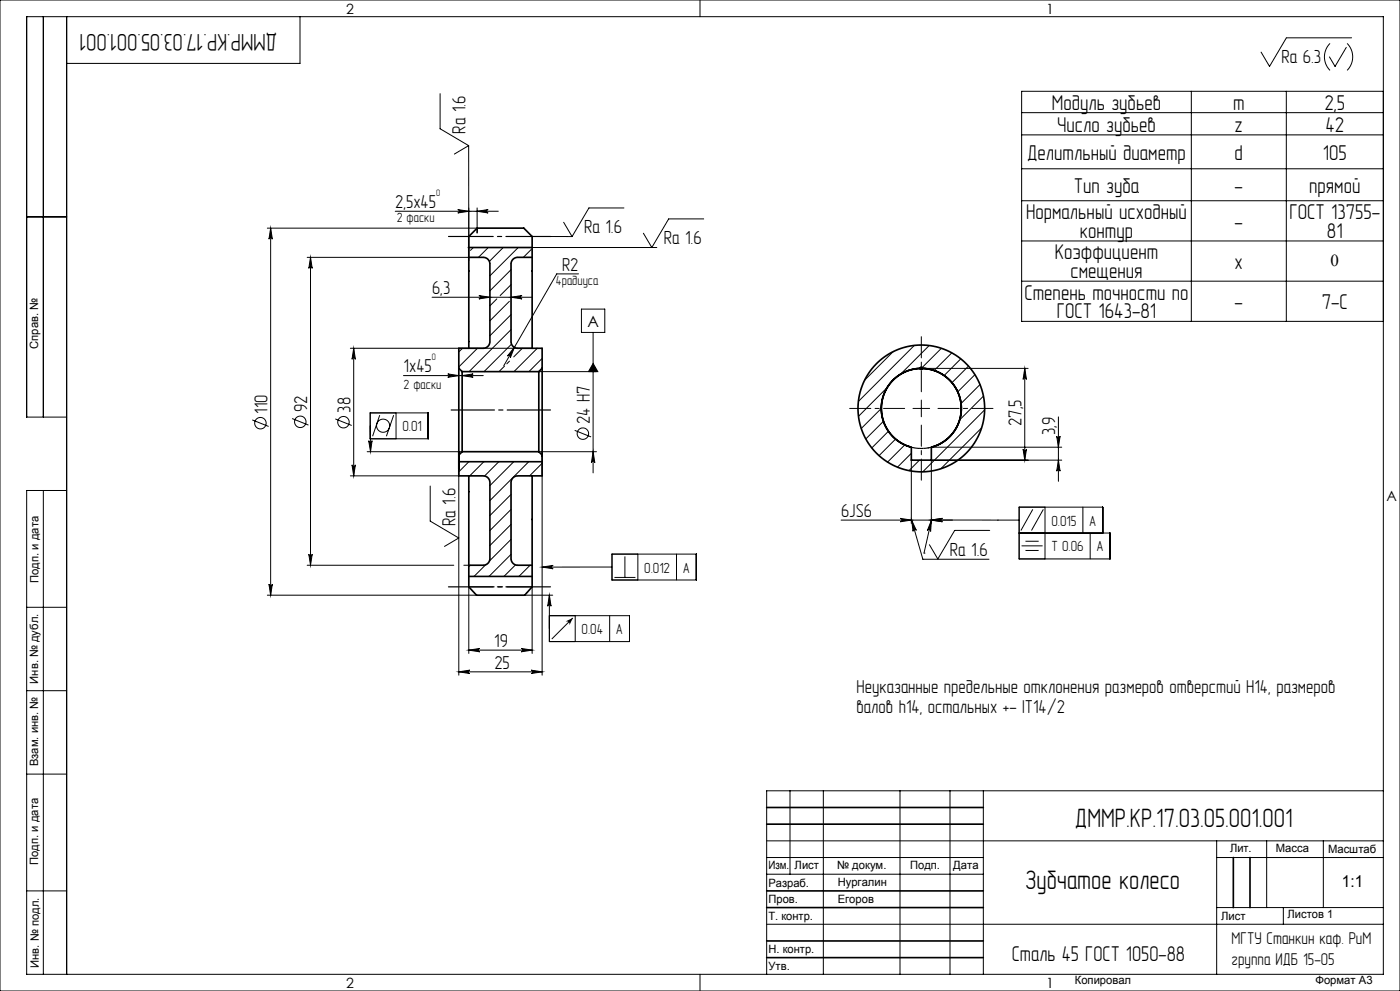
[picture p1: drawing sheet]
<svg xmlns="http://www.w3.org/2000/svg" width="420mm" height="297mm" viewBox="0 0 420 297" stroke-linecap="round" stroke-linejoin="round" font-family="sans-serif">
<g fill="none" stroke="#000" stroke-width=".3">
<path d="M0 0h420v297h-420zM13 5v120M20 5v287M90 5v14h-70M210 0v5M399 13a5.7 5.7 0 0 0 0 8.1M403.9 14.2l-3.4 5.7-1.7-2.8M404.1 13a5.7 5.7 0 0 1 0 8.1M405.5 11.3h-19.6l-5 8.6-2.6-4.3M132 28.1v10.5l8.6 5M306.5 33.8h108.5M357.4 27.4v68.9"/>
<path d="M385.9 27.4v68.9M415 27.4h-108.5v68.9h108.5M140.6 43.6v34.5M140.6 43.6l-4.3 2.6M306.5 40.4h108.5M306.5 50.6h108.5M8 65h12M81.2 68.4v110M81.2 68.4l.5 3.3a.51 .51 0 0 0-.5-.5 .51 .51 0 0 0-.5 .5zM92.2 77.1h48.4M93.2 77.1l.5 3.3a.51 .51 0 0 0-.5-.5 .51 .51 0 0 0-.6 .5zM93.2 77.1v92.3"/>
<path d="M118.6 63.3h30.9M137.3 62.8l3.3 .5-3.3 .5a.51 .51 0 0 0 .5-.5 .51 .51 0 0 0-.5-.5zM140.6 62.3v8.6M142 74.2l-.9 .8M143.1 63.3l3.3-.5a.51 .51 0 0 0-.4 .5 .51 .51 0 0 0 .4 .5zM143.1 62.3v6.1h-62.9M146.5 74.2l-3 2.9M151 74.2l-4.2 4.1M155.5 74.2l-8.5 8.5M158.3 74.2h38.7M159.5 74.7l-2.5 2.4M163 70.9h8.6"/>
<path d="M169.1 66.6l2.5 4.3M187.2 62.3h-10.5l-5.1 8.6M211.1 65.6h-10.5l-5.1 8.6-2.5-4.3M306.5 60.2h108.5M306.5 72.2h108.5M129.6 89.1h30.1M143.7 88.6l3.3 .5-3.3 .5a.51 .51 0 0 0 .4-.5 .51 .51 0 0 0-.4-.5zM149 89.6l-2 2.1M152.8 90.3l-5.8 5.8M153.3 80.8l-6.3 6.4M153.3 85.3l-3.3 3.3M153.3 94.3l-6.3 6.3"/>
<path d="M153.3 98.8l-12.6 12.6M153.3 89.1l3.3-.5a.51 .51 0 0 0-.5 .5 .51 .51 0 0 0 .5 .5zM173.6 82.1h-6.6l-15.9 27.5M174.4 92.6h7v7h-7zM177.9 99.6v42.1M306.5 84.3h108.5M105.1 104.4h54.5M106.1 104.4v38.2M106.1 104.4l.5 3.3a.51 .51 0 0 0-.5-.5 .51 .51 0 0 0-.5 .5zM121 112.6h24M134.3 112.1l3.3 .5-3.3 .5a.51 .51 0 0 0 .5-.5 .51 .51 0 0 0-.5-.5zM138.6 112.6l3.3-.5a.51 .51 0 0 0-.4 .5 .51 .51 0 0 0 .4 .5z"/>
<path d="M138.7 104.4l-1.1 1.1M143.2 104.4l-5.6 5.6M151.3 109.7l-1.6 1.7M152.8 108.2l-.8 .8M153.4 103.2l-8.2 8.2M154.3 104.1l-1.2 3.1a.51 .51 0 0 0-.2-.6 .51 .51 0 0 0-.7 .1zM156.7 104.4l-2.6 2.6M161.2 104.4l-7 7M161.6 111.4h17.3M162.6 107.4l-3.9 4M177.9 108.9l1.4 2.5h-2.8zM266.1 116.2l-8.6 8.6"/>
<path d="M267.9 105.4l-8.5 8.5M274.3 103.5l-16.8 16.8M276.4 119.9v5M277.6 110.4h30.8M278.8 103.6l-8.6 8.6M282.4 104.4l-6 6M285.5 105.8l-5.2 5.2M288.2 107.5l-5 5M290.5 109.7l-4.9 5M292.5 112.3l-5.2 5.1M294 115.3l-5.7 5.6M295 118.7l-7.1 7.1"/>
<path d="M307.4 110.4v27.5M307.4 110.4l.5 3.3a.51 .51 0 0 0-.5-.5 .51 .51 0 0 0-.5 .5zM20 125h-12v-120h407v287h-407v-145h12M75.7 125.8l4.9 2M87.6 125.4l4.9 2M100.6 125.5l4.9 2M105.6 139.3a.51 .51 0 0 0 .5 .5 .51 .51 0 0 0 .5-.5l-.5 3.3zM110.2 135.4h28.4M110.6 132.1a.51 .51 0 0 0 .5 .5 .51 .51 0 0 0 .5-.5l-.4 3.3zM111.1 123.7h17.4v7.8h-17.4zM111.1 127.6l.1 7.8M113.9 124.4l-2.1 6.3"/>
<path d="M118.1 124.4l-2.2 6.3M118.8 123.7v7.8M140.7 138.4l-3.1 3M145.2 138.4l-4.3 4.2M149.6 138.4l-4.2 4.3M154.1 138.4l-7.1 7.1M158.6 138.4l-11.6 11.6M161.6 135.4h17.3M162.6 135.4v66.9M162.6 138.9l-3.7 3.7M172.4 129l4.9 1.9M177.9 135.4l.5 3.3a.51 .51 0 0 0-.5-.5 .51 .51 0 0 0-.5 .5z"/>
<path d="M264.4 122.4l-6 6M265 126.3l-5.3 5.3M266.5 129.2l-5 5M268.7 131.6l-5 5M271.4 133.3l-5.1 5.2M273.4 137.9v19M273.4 135.9l-4.2 4.1M273.9 122.4h5M275.8 137.9l-3.1 3.1M279.4 134h39.1M279.8 133.9l-.4 .4M294.5 128.2l-12.3 12.3"/>
<path d="M295.4 122.8l-18.6 18.6M306.9 134.6a.51 .51 0 0 0 .5 .5 .51 .51 0 0 0 .5-.5l-.5 3.3zM317 130.7a.51 .51 0 0 0 .5 .5 .51 .51 0 0 0 .5-.5l-.5 3.3zM317.5 124.9v19.4M317.5 137.9l.5 3.3a.51 .51 0 0 0-.5-.5 .51 .51 0 0 0-.5 .5zM318.5 137.9h-39.1v19M13 147v145M105.1 142.6h32.5M129.1 145.7v10.5l8.5 5-4.3 2.6M137.6 140.6v61.7M153.3 148.2l-6.3 6.3M153.3 152.7l-6.3 6.3"/>
<path d="M153.3 157.2l-6.3 6.3M252.3 155.9h53.4M270.1 155.4l3.3 .5-3.3 .5a.51 .51 0 0 0 .5-.5 .51 .51 0 0 0-.5-.5zM273.5 155.9l3.4 11.7h19.8M273.5 155.9l1.4 3.1a.51 .51 0 0 0-.6-.4 .51 .51 0 0 0-.4 .6zM279.4 155.8l3.3-.5a.51 .51 0 0 0-.5 .5 .51 .51 0 0 0 .5 .6zM279.4 155.9l-2.2 9.9M279.4 155.9l-.2 3.4a.51 .51 0 0 0-.4-.6 .51 .51 0 0 0-.6 .3zM296.9 159h-10.5l-5.1 8.5-2.5-4.2M305.7 159.7h27.3v7.8h-27.3v-15.5h25.1v7.7M309.8 152.7l-3.5 6.3M313 152.7l-3.6 6.3"/>
<path d="M313.5 152v15.5M324.9 152v7.7M327.1 159.7v7.8M80.2 178.4h62.8M80.7 175.1a.51 .51 0 0 0 .5 .5 .51 .51 0 0 0 .5-.5l-.5 3.3zM92.2 169.4h43.9M92.6 166.1a.51 .51 0 0 0 .6 .5 .51 .51 0 0 0 .5-.5l-.5 3.3zM139.1 169.4h1.5M140.6 175.9v19.9M141.1 169.4l-.5 .4M145.7 169.3l-3.5 3.5M153.3 161.7l-6.5 6.4"/>
<path d="M153.3 166.1l-6.6 6.7M154.7 169.3l-3.5 3.5M157.4 178.4h8.4M159 169.4l-3.3 3.4M159.6 175.9v19.9M162.6 170l3.3-.6a.51 .51 0 0 0-.4 .6 .51 .51 0 0 0 .4 .5zM164.8 178.4l.5 3.3a.51 .51 0 0 0-.5-.5 .51 .51 0 0 0-.5 .5zM164.8 178.4v13.9h24v-7.8h-24M183.6 166.1h25.3v7.7h-25.3zM183.6 169.9l-21 .1M184.3 173.1h6.3M187.5 166.7v6.4"/>
<path d="M191.4 166.1v7.7M203 166.1v7.7M277.2 165.8h.1M306.5 163.6h6.3M307.6 162.2h4M307.6 165h4M8 182h12M140.6 194.8h19M140.6 194.8l3.3-.5a.51 .51 0 0 0-.4 .5 .51 .51 0 0 0 .4 .6zM156.3 194.3l3.3 .5-3.3 .6a.51 .51 0 0 0 .5-.6 .51 .51 0 0 0-.5-.5zM171.8 185.2l-6.3 6.3M172.6 184.5v7.8"/>
<path d="M182.9 184.5v7.8M8 207h12M137.6 201.3h25M137.6 201.3l3.3-.5a.51 .51 0 0 0-.4 .5 .51 .51 0 0 0 .4 .6zM159.3 200.8l3.3 .5-3.3 .6a.51 .51 0 0 0 .5-.6 .51 .51 0 0 0-.5-.5zM8 232h12M237 237v25M247 237v55M270 237v55M285 237v55M295 237v55M415 237h-185v55"/>
<path d="M230 257h65M365 252v40M365 257h50M380 252v20M397 252v20M415 252h-185M8 267h12M230 262h65M365 272h50M385 272v5M415 277h-185M210 292v5"/>
<circle cx="78.1" cy="126.8" r="1.72"/>
<circle cx="90.1" cy="126.4" r="1.72"/>
<circle cx="103" cy="126.5" r="1.72"/>
<circle cx="114.9" cy="127.6" r="1.97"/>
<circle cx="174.9" cy="130" r="1.72"/>
</g>
<g fill="#000">
<path d="M93.2 77.1l.5 3.3a.51 .51 0 0 0-.5-.5 .51 .51 0 0 0-.6 .5zM92.6 166.1a.51 .51 0 0 0 .6 .5 .51 .51 0 0 0 .5-.5l-.5 3.3z"/>
<path d="M138.6 112.6l3.3-.5a.51 .51 0 0 0-.4 .5 .51 .51 0 0 0 .4 .5zM134.3 112.1l3.3 .5-3.3 .5a.51 .51 0 0 0 .5-.5 .51 .51 0 0 0-.5-.5zM143.1 63.3l3.3-.5a.51 .51 0 0 0-.4 .5 .51 .51 0 0 0 .4 .5zM137.3 62.8l3.3 .5-3.3 .5a.51 .51 0 0 0 .5-.5 .51 .51 0 0 0-.5-.5z"/>
<path d="M307.4 110.4l.5 3.3a.51 .51 0 0 0-.5-.5 .51 .51 0 0 0-.5 .5zM306.9 134.6a.51 .51 0 0 0 .5 .5 .51 .51 0 0 0 .5-.5l-.5 3.3zM317 130.7a.51 .51 0 0 0 .5 .5 .51 .51 0 0 0 .5-.5l-.5 3.3zM317.5 137.9l.5 3.3a.51 .51 0 0 0-.5-.5 .51 .51 0 0 0-.5 .5z"/>
<path d="M110.6 132.1a.51 .51 0 0 0 .5 .5 .51 .51 0 0 0 .5-.5l-.4 3.3zM164.8 178.4l.5 3.3a.51 .51 0 0 0-.5-.5 .51 .51 0 0 0-.5 .5zM162.6 170l3.3-.6a.51 .51 0 0 0-.4 .6 .51 .51 0 0 0 .4 .5zM279.4 155.8l3.3-.5a.51 .51 0 0 0-.5 .5 .51 .51 0 0 0 .5 .6z"/>
<path d="M279.4 155.9l-.2 3.4a.51 .51 0 0 0-.4-.6 .51 .51 0 0 0-.6 .3zM273.5 155.9l1.4 3.1a.51 .51 0 0 0-.6-.4 .51 .51 0 0 0-.4 .6zM177.9 108.9l-1.4 2.5h2.8z"/>
<path d="M80.7 175.1a.51 .51 0 0 0 .5 .5 .51 .51 0 0 0 .5-.5l-.5 3.3zM81.2 68.4l.5 3.3a.51 .51 0 0 0-.5-.5 .51 .51 0 0 0-.5 .5zM177.9 135.4l.5 3.3a.51 .51 0 0 0-.5-.5 .51 .51 0 0 0-.5 .5zM105.6 139.3a.51 .51 0 0 0 .5 .5 .51 .51 0 0 0 .5-.5l-.5 3.3zM106.1 104.4l.5 3.3a.51 .51 0 0 0-.5-.5 .51 .51 0 0 0-.5 .5z"/>
<path d="M169.7 186.2l.6 .1 1.5-1.1zM170.3 186.3l.3 .1 1.2-1.2zM170.6 186.4l.2 .3 1-1.5zM171.8 185.2l-1 1.5 .1 .6z"/>
<path d="M137.6 201.3l3.3-.5a.51 .51 0 0 0-.4 .5 .51 .51 0 0 0 .4 .6zM159.3 200.8l3.3 .5-3.3 .6a.51 .51 0 0 0 .5-.6 .51 .51 0 0 0-.5-.5zM143.7 88.6l3.3 .5-3.3 .5a.51 .51 0 0 0 .4-.5 .51 .51 0 0 0-.4-.5zM153.3 89.1l3.3-.5a.51 .51 0 0 0-.5 .5 .51 .51 0 0 0 .5 .5zM270.1 155.4l3.3 .5-3.3 .5a.51 .51 0 0 0 .5-.5 .51 .51 0 0 0-.5-.5zM279.4 155.9l3.3-.5a.51 .51 0 0 0-.5 .5 .51 .51 0 0 0 .5 .5zM140.6 194.8l3.3-.5a.51 .51 0 0 0-.4 .5 .51 .51 0 0 0 .4 .6zM156.3 194.3l3.3 .5-3.3 .6a.51 .51 0 0 0 .5-.6 .51 .51 0 0 0-.5-.5zM154.3 104.1l-2.1 2.6a.51 .51 0 0 1 .7-.1 .51 .51 0 0 1 .2 .6z"/>
</g>
<path d="M279.4 134l-3 .4-3-.4" fill="none" stroke="#000" stroke-width=".35" stroke-dasharray="15.2 1.3 1.3 1.3" stroke-dashoffset="14.1" stroke-linecap="butt"/>
<path d="M274.5 134.2l1.4 .2M277 134.4l1.7-.2" fill="none" stroke="#000" stroke-width=".35" stroke-dasharray="15.2 1.3 1.3 1.3" stroke-linecap="butt"/>
<g fill="none" stroke="#000" stroke-width=".5">
<path d="M140.5 74.2h19.1M140.6 77.1l4.8 .1 1.1 .6 .4 .9 .1 23.7-.5 1.3-1.1 .6-7.8 .1v38.2l7.8 .1 1.1 .6 .5 1.3-.1 23.2-.4 .9-1.1 .7h-4.8M143.1 68.4v1.4M143.1 68.4h14l2.5 2.5v33.5M143.1 68.4l-2.5 2.5v33.5M159.6 77.1l-4.9 .1-1 .8-.4 1.1 .1 23.9 .6 .9 1.1 .5h7.5v38.2l-7.7 .1-1.2 .7-.4 1.2 .1 23.2 .4 .9 1.1 .7h4.7M137.6 110.4l1 1M138.6 111.4h23M138.6 111.4v24M161.6 111.4v24M162.6 110.4l-1 1M267.8 114a12 12 0 0 1 19 2.4 12 12 0 0 1-7.4 17.6v3.9h-6v-3.9a12 12 0 0 1-5.6-20z"/>
<path d="M276 110.1l.8 .7M276.4 109.9v1M276.8 110.1l-.8 .7M277.6 110.4h-1.7M137.6 138.4h25M138.6 135.4h23M138.6 135.4l-1 1M161.6 135.4l1 1M140.6 142.6v33.3l2.4 2.5h14.4l2.2-2.5v-33.3M140.6 172.8h19M230 242h65M230 247h65"/>
<path d="M370 257v15M375 257v15M230 267h65M230 272h65M230 282h65M230 287h65"/>
<circle cx="276.4" cy="122.4" r="19"/>
</g>
<path d="M276.4 117.4v-16.5M271.4 122.4h-16.5M276.4 127.4v16.5M281.4 122.4h16.5" fill="none" stroke="#000" stroke-width=".3" stroke-dasharray="15.2 1.3 1.3 1.3" stroke-dashoffset="8.9"/>
<path d="M134.6 70.9h30.6M134.5 175.9h30.7" fill="none" stroke="#000" stroke-width=".35" stroke-dasharray="15.2 1.3 1.3 1.3" stroke-dashoffset="1.8"/>
<path d="M140.6 175.9h19" fill="none" stroke="#000" stroke-width=".35" stroke-dasharray="15.2 1.3 1.3 1.3" stroke-dashoffset="7.6"/>
<path d="M165.2 122.9h-29.9" fill="none" stroke="#000" stroke-width=".35" stroke-dasharray="15.2 1.3 1.3 1.3" stroke-dashoffset="2.2"/>
<text font-size="7.1" x="307.5" y="266.4">Зубчатое колесо</text>
<text font-size="7" x="322.5" y="247.9">ДММР.КР.17.03.05.001.001</text>
<text font-size="6.3" x="83.2" y="10.1" transform="rotate(-180 83.2 10.1)">ДММР.КР.17.03.05.001.001</text>
<g font-size="5.6">
<text x="315.6" y="32.9">Модуль зубьев</text>
<text x="369.9" y="32.9">m</text>
<text x="397.3" y="32.9">2,5</text>
<text x="317.1" y="39.4">Число зубьев</text>
<text x="370.4" y="39.4">z</text>
<text x="397.6" y="39.4">42</text>
<text x="308.1" y="47.8">Делитльный диаметр</text>
<text x="370.4" y="47.8">d</text>
<text x="396.8" y="47.8">105</text>
<text x="322.1" y="57.7">Тип зуба</text>
<text x="370.4" y="57.7">-</text>
<text x="392.8" y="57.7">прямой</text>
<text x="307.8" y="65.7">Нормальный исходный</text>
<text x="386.8" y="65.7">ГОСТ 13755-</text>
<text x="324" y="71.3">контур</text>
<text x="370.4" y="68.5">-</text>
<text x="398.1" y="71.3">81</text>
<text x="316.4" y="77.7">Коэффициент</text>
<text x="321.1" y="83.4">смещения</text>
<text x="370.4" y="80.6">x</text>
<text x="307.3" y="89.8">Степень точности по</text>
<text x="317" y="95.4">ГОСТ 1643-81</text>
<text x="370.4" y="92.6">-</text>
<text x="396.5" y="92.6">7-С</text>
<text x="303.5" y="288">Сталь 45 ГОСТ 1050-88</text>
</g>
<g font-size="5">
<text x="384.5" y="18.9">Ra 6.3</text>
<text x="139.6" y="40" transform="rotate(-90 139.6 40)">Ra 1.6</text>
<text x="175.2" y="69.9">Ra 1.6</text>
<text x="199.1" y="73.2">Ra 1.6</text>
<text x="399.2" y="79.8">0</text>
<text x="136.6" y="157.6" transform="rotate(-90 136.6 157.6)">Ra 1.6</text>
<text x="284.9" y="166.5">Ra 1.6</text>
</g>
<g font-size="4.9">
<text x="118.6" y="62.3">2,5x45</text>
<text x="168.6" y="81.1">R2</text>
<text x="129.6" y="88.1">6,3</text>
<text x="121" y="111.6">1x45</text>
<text x="80.2" y="124" transform="rotate(-90 80.2 124)">110</text>
<text x="92.2" y="123.6" transform="rotate(-90 92.2 123.6)">92</text>
<text x="105.1" y="123.7" transform="rotate(-90 105.1 123.7)">38</text>
<text x="177" y="127.1" transform="rotate(-90 177 127.1)">24 H7</text>
<text x="306.4" y="127.6" transform="rotate(-90 306.4 127.6)">27,5</text>
<text x="316.5" y="130.4" transform="rotate(-90 316.5 130.4)">3,9</text>
<text x="252.3" y="154.9">6JS6</text>
<text x="148.3" y="193.9">19</text>
<text x="148.3" y="200.4">25</text>
<text x="257" y="207.7">Неуказанные предельные отклонения размеров отверстий H14, размеров</text>
<text x="257" y="213.7">валов h14, остальных +- IT14/2</text>
<text x="402.6" y="266">1:1</text>
</g>
<text font-size="4.7" x="176.2" y="97.9">A</text>
<g font-size="4.5">
<text x="369.5" y="282.9">МГТУ Станкин каф. РиМ</text>
<text x="369.5" y="289.4">группа ИДБ 15-05</text>
</g>
<g font-size="4.2">
<text x="103.8" y="4.2">2</text>
<text x="313.8" y="4.2">1</text>
<text x="415.9" y="150.2">A</text>
<text x="103.8" y="296.2">2</text>
<text x="313.8" y="296.2">1</text>
</g>
<g font-size="3.9">
<text x="120.7" y="129.3">0.01</text>
<text x="315.4" y="157.5">0.015</text>
<text x="326.8" y="157.5">A</text>
<text x="315.4" y="165.3">T 0.06</text>
<text x="329" y="165.3">A</text>
<text x="193.3" y="171.6">0.012</text>
<text x="204.8" y="171.6">A</text>
<text x="174.5" y="190">0.04</text>
<text x="184.8" y="190">A</text>
</g>
<g font-size="3.5">
<text x="119.1" y="66.6">2 фаски</text>
<text x="166.8" y="85.5">4радиуса</text>
<text x="121.1" y="116.5">2 фаски</text>
</g>
<g font-size="3.4">
<text x="11.5" y="104.5" transform="rotate(-90 11.5 104.5)">Справ. №</text>
<text x="11.6" y="174.7" transform="rotate(-90 11.6 174.7)">Подп. и дата</text>
<text x="11.4" y="204.9" transform="rotate(-90 11.4 204.9)">Инв. № дубл.</text>
<text x="11.4" y="229.6" transform="rotate(-90 11.4 229.6)">Взам. инв. №</text>
<text x="369" y="255.5">Лит.</text>
<text x="382.8" y="255.5">Масса</text>
<text x="398.4" y="255.6">Масштаб</text>
<text x="11.4" y="259.2" transform="rotate(-90 11.4 259.2)">Подп. и дата</text>
<text x="230.5" y="260.5">Изм.</text>
<text x="238.4" y="260.4">Лист</text>
<text x="251.1" y="260.4">№ докум.</text>
<text x="273" y="260.4">Подп.</text>
<text x="286" y="260.4">Дата</text>
<text x="230.5" y="265.7">Разраб.</text>
<text x="251.3" y="265.6">Нургалин</text>
<text x="230.5" y="275.7">Т. контр.</text>
<text x="230.6" y="270.7">Пров.</text>
<text x="251.3" y="270.6">Егоров</text>
<text x="366.4" y="275.6">Лист</text>
<text x="386.3" y="275.2">Листов 1</text>
<text x="230.6" y="285.7">Н. контр.</text>
<text x="11.6" y="290" transform="rotate(-90 11.6 290)">Инв. № подл.</text>
<text x="230.6" y="290.7">Утв.</text>
<text x="322.5" y="295">Копировал</text>
<text x="394.6" y="295">Формат А3</text>
</g>
<g font-size="2.5">
<text x="130.9" y="58.8">0</text>
<text x="129.6" y="107.8">0</text>
</g>
</svg>
